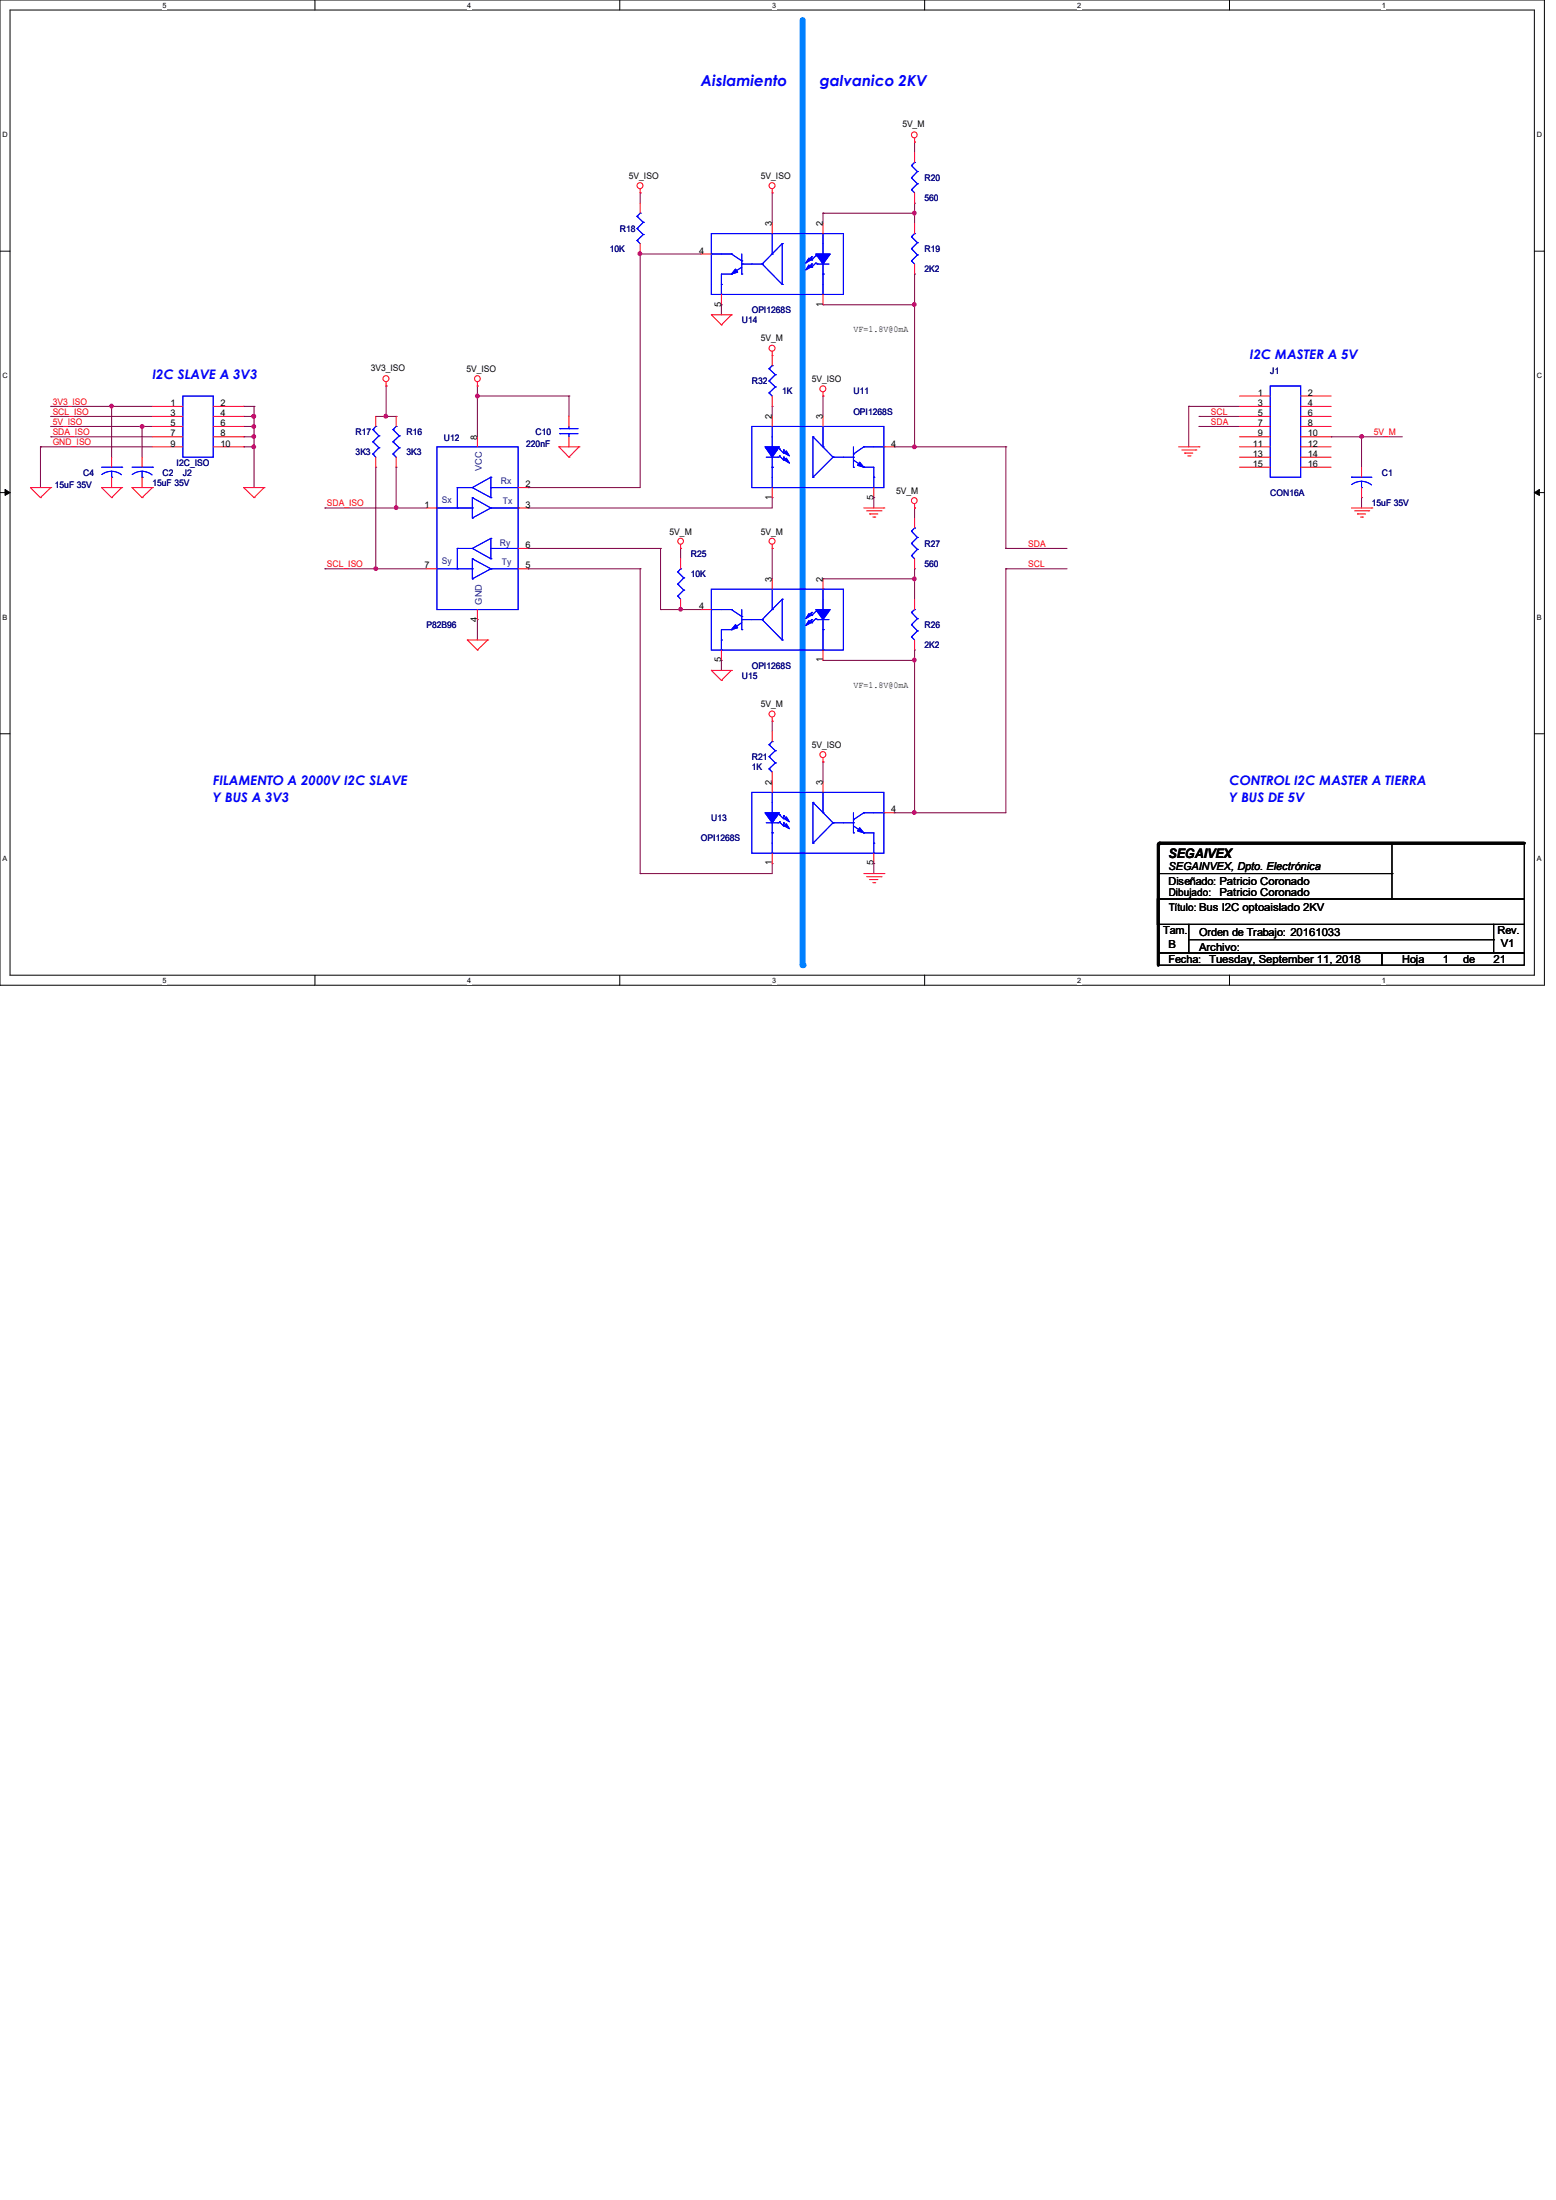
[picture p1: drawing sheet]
<svg xmlns="http://www.w3.org/2000/svg" width="210mm" height="297mm" viewBox="0 0 210 297" stroke-linecap="round" stroke-linejoin="round" font-family="sans-serif">
<path d="M0 0h208.4v133h-208.4zM1.4 1.4h205.7v130.3h-205.7z" fill="none" stroke="#000" stroke-width=".13"/>
<g fill="#fff">
<path d="M21.9 .1h.6v1.1h-.6z"/>
<path d="M21.9 131.8h.6v1.1h-.6z"/>
</g>
<path d="M42.5 0v1.4M42.5 131.7v1.3" fill="none" stroke="#000" stroke-width=".13"/>
<g fill="#fff">
<path d="M63.1 .1h.5v1.1h-.5z"/>
<path d="M63.1 131.8h.5v1.1h-.5z"/>
</g>
<path d="M83.7 0v1.4M83.7 131.7v1.3" fill="none" stroke="#000" stroke-width=".13"/>
<g fill="#fff">
<path d="M104.2 .1h.6v1.1h-.6z"/>
<path d="M104.2 131.8h.6v1.1h-.6z"/>
</g>
<path d="M124.8 0v1.4M124.8 131.7v1.3" fill="none" stroke="#000" stroke-width=".13"/>
<g fill="#fff">
<path d="M145.4 .1h.5v1.1h-.5z"/>
<path d="M145.4 131.8h.5v1.1h-.5z"/>
</g>
<path d="M165.9 0v1.4M165.9 131.7v1.3" fill="none" stroke="#000" stroke-width=".13"/>
<g fill="#fff">
<path d="M186.5 .1h.6v1.1h-.6z"/>
<path d="M186.5 131.8h.6v1.1h-.6z"/>
<path d="M.3 17.6h.8v1.1h-.8z"/>
<path d="M207.4 17.6h.8v1.1h-.8z"/>
<path d="M.3 50.2h.8v1.1h-.8z"/>
<path d="M207.4 50.2h.8v1.1h-.8z"/>
</g>
<path d="M0 33.9h1.4M207.1 33.9h1.3" fill="none" stroke="#000" stroke-width=".13"/>
<g fill="#fff">
<path d="M.3 82.8h.7v1.1h-.7z"/>
<path d="M207.4 82.8h.7v1.1h-.7z"/>
</g>
<path d="M0 66.5h1.4M207.1 66.5h1.3" fill="none" stroke="#000" stroke-width=".13"/>
<path d="M.7 66.1l.7 .4-.7 .4zM207.1 66.5l.7-.4v.8z" fill="#000" stroke="#000" stroke-width=".13"/>
<g fill="#fff">
<path d="M.3 115.3h.7v1.1h-.7z"/>
<path d="M207.4 115.3h.7v1.1h-.7z"/>
</g>
<g fill="none" stroke="#000" stroke-width=".13">
<path d="M0 99.1h1.4M207.1 99.1h1.3M156.3 113.8h49.4v7.6h-49.4zM156.3 117.9h31.6M187.9 117.9h.1M187.9 113.8v7.6M156.2 121.4h49.5v3.4h-49.5zM156.3 124.8h4.1v3.9h-4.1zM156.3 128.7h30.2v1.6h-30.2zM160.4 124.8h41.2v3.9h-41.2zM160.4 126.9h41.2M186.5 128.7h19.2v1.6h-19.2z"/>
<path d="M187.9 121.4h.1M201.6 124.8h4.1v3.9h-4.1zM201.6 126.9h.1"/>
</g>
<g fill="none" stroke="#800040" stroke-width=".13">
<path d="M123.4 19.2h.1M123.4 19.2v1.4M86.4 26h.1M86.4 34.3h.1M86.4 26v1.4M86.4 34.3v31.5h-15.1M86.4 34.3h8.2M104.2 26h.1M104.2 26v4.1M111.1 28.8h.1M111.1 28.8v1.3M111.1 28.8h12.3"/>
<path d="M123.4 28.8h.1M123.4 37h.1M123.4 27.4h.1M123.4 27.4v2.7M123.4 37v23.3M6.9 59h.1M6.9 56.2h.1M6.9 54.9h.1M6.9 57.6h.1M6.9 56.2h13.7M6.9 54.9h13.7M6.9 59h13.7"/>
<path d="M6.9 57.6h13.7M15.1 54.9h.1M15.1 54.9v6.8M19.2 57.6h.1M19.2 57.6v4.1M32.9 54.9h.1M32.9 56.2h.1M32.9 59h.1M32.9 57.6h.1M32.9 56.2h1.4M32.9 54.9h1.4M32.9 59h1.4"/>
<path d="M32.9 57.6h1.4M34.3 54.9h.1M34.3 59h.1M34.3 57.6h.1M34.3 56.2h.1M34.3 54.9v10.9M50.7 56.2h2.8M52.1 56.2h.1M52.1 52.1h.1M52.1 52.1v4.1M53.5 56.2h.1M64.4 53.5h.1"/>
<path d="M64.4 52.1h.1M64.4 52.1v6.9M64.4 53.5h12.4M76.8 53.5h.1M76.8 53.5v2.7M97.4 41.1h.1M97.4 41.1v1.4M104.2 54.9h.1M104.2 54.9v1.3M111.1 41.1h.1M111.1 53.5h.1M111.1 53.5v2.7"/>
<path d="M111.1 41.1h12.3M123.4 41.1h.1M160.4 54.9h.1M160.4 54.9h6.9M160.4 54.9v5.4M161.8 56.2h.1M161.8 57.6h.1M161.8 56.2h5.5M161.8 57.6h5.5M179.7 59h.1M179.7 59h9.6M183.8 59h.1"/>
<path d="M183.8 59v4.1M5.5 60.3h.1M5.5 60.3h15.1M5.5 60.3v5.5M32.9 60.3h.1M32.9 60.3h1.4M34.3 60.3h.1M43.9 68.6h.1M43.9 76.8h.1M43.9 68.6h13.7M43.9 76.8h13.7M50.7 63.1h.1"/>
<path d="M50.7 76.8h.1M50.7 63.1v13.7M53.5 63.1h.1M53.5 68.6h.1M53.5 63.1v5.5M71.3 68.6h.1M71.3 65.8h.1M71.3 76.8h.1M71.3 74h.1M71.3 76.8h15.1M71.3 74h17.9M86.4 76.8h.1"/>
<path d="M86.4 76.8v41.1M89.2 74h.1M89.2 74v8.3M91.9 74h.1M91.9 74v1.4M104.2 67.2h.1M104.2 74h.1M104.2 67.2v1.4h-32.9M104.2 74v4.1M111.1 78.1h.1M111.1 78.1h12.3M117.9 67.2h.1"/>
<path d="M117.9 67.2v1.4M120.7 60.3h.1M120.7 60.3h15.1M123.4 78.1h.1M123.4 76.8h.1M123.4 68.6h.1M123.4 60.3h.1M123.4 68.6v1.3M123.4 76.8v4.1M135.8 76.8h.1M135.8 60.3h.1M135.8 74h.1"/>
<path d="M135.8 76.8h8.2M135.8 76.8v32.9h-15.1M135.8 74h8.2M135.8 60.3v13.7M183.8 67.2h.1M183.8 67.2v1.4M64.4 83.7h.1M64.4 83.7v2.7M89.2 82.3h.1M89.2 82.3h5.4M91.9 82.3h.1M97.4 89.2h.1"/>
<path d="M97.4 89.2v1.3M104.2 97.4h.1M104.2 97.4v1.3M111.1 89.2h.1M111.1 89.2h12.3M123.4 89.2h.1M123.4 87.8h.1M123.4 87.8v21.9M86.4 117.9h.1M104.2 116.6h.1M104.2 116.6v1.3h-17.8M111.1 102.9h.1"/>
<path d="M111.1 102.9v2.7M117.9 116.6h.1M117.9 116.6v1.3M120.7 109.7h.1M123.4 109.7h.1"/>
</g>
<g fill="#f0f" stroke="#f0f" stroke-width=".13">
<circle cx="86.4" cy="34.2" r=".25"/>
<circle cx="123.4" cy="28.8" r=".25"/>
<circle cx="123.4" cy="60.3" r=".25"/>
<circle cx="123.4" cy="41.1" r=".25"/>
<circle cx="52.1" cy="56.2" r=".25"/>
<circle cx="50.7" cy="76.8" r=".25"/>
<circle cx="53.5" cy="68.5" r=".25"/>
<circle cx="123.4" cy="109.7" r=".25"/>
<circle cx="123.4" cy="89.1" r=".25"/>
<circle cx="34.2" cy="60.3" r=".25"/>
<circle cx="34.2" cy="56.2" r=".25"/>
<circle cx="34.2" cy="58.9" r=".25"/>
<circle cx="19.2" cy="57.6" r=".25"/>
<circle cx="64.4" cy="53.5" r=".25"/>
<circle cx="34.2" cy="57.6" r=".25"/>
<circle cx="183.8" cy="58.9" r=".25"/>
<circle cx="15" cy="54.8" r=".24"/>
<circle cx="123.4" cy="78.1" r=".25"/>
<circle cx="91.9" cy="82.3" r=".25"/>
</g>
<g fill="none" stroke="#f00" stroke-width=".13">
<path d="M123.4 19.2h.1M123.4 18.6v.6M86.4 26h.1M86.4 25.5v.5M104.2 26h.1M104.2 25.5v.5M52.1 52.1h.1M52.1 51.6v.5M64.4 52.1h.1M64.4 51.6v.5M96 42.5h.1M96 42.5h2.7"/>
<path d="M96 42.5l1.4 1.4M97.4 43.9h.1M98.7 42.5h.1M98.7 42.5l-1.3 1.4M104.2 48h.1M104.2 47.5v.5M111.1 53.5h.1M111.1 52.9v.6M4.1 65.8h.1M4.1 65.8h2.8M4.1 65.8l1.4 1.4M5.5 67.2h.1"/>
<path d="M6.9 65.8h.1M6.9 65.8l-1.4 1.4M13.7 65.8h.1M13.7 65.8h2.7M13.7 65.8l1.4 1.4M15.1 67.2h.1M16.4 65.8h.1M16.4 65.8l-1.3 1.4M17.8 65.8h.1M17.8 65.8h2.8M17.8 65.8l1.4 1.4M19.2 67.2h.1"/>
<path d="M20.6 65.8h.1M20.6 65.8l-1.4 1.4M32.9 65.8h.1M32.9 65.8h2.7M32.9 65.8l1.4 1.4M34.3 67.2h.1M35.6 65.8h.1M35.6 65.8l-1.3 1.4M75.4 60.3h.1M75.4 60.3h2.7M75.4 60.3l1.4 1.4M76.8 61.7h.1"/>
<path d="M78.1 60.3h.1M78.1 60.3l-1.3 1.4M91.9 74h.1M91.9 73.5v.5M104.2 74h.1M104.2 73.5v.5M116.6 68.6h2.7M117 69h1.9M117.4 69.4h.1M117.4 69.4h1.1M117.8 69.8h.3M118.1 69.8h.1"/>
<path d="M118.9 69h.1M119.3 68.6h.1M123.4 68.6h.1M123.4 68v.6M159.1 60.3h2.7M159.5 60.7h1.9M159.9 61.2h.1M159.9 61.2h1.1M160.3 61.6h.3M160.6 61.6h.1M161.4 60.7h.1M161.8 60.3h.1"/>
<path d="M182.4 68.6h2.8M182.8 69h1.9M183.2 69.4h.1M183.2 69.4h1.1M183.6 69.8h.3M183.9 69.8h.1M184.7 69h.1M185.2 68.6h.1M63.1 86.4h.1M63.1 86.4h2.7M63.1 86.4l1.3 1.4M64.4 87.8h.1"/>
<path d="M65.8 86.4h.1M65.8 86.4l-1.4 1.4M96 90.5h.1M96 90.5h2.7M96 90.5l1.4 1.4M97.4 91.9h.1M98.7 90.5h.1M98.7 90.5l-1.3 1.4M104.2 97.4h.1M104.2 96.8v.6M111.1 102.9h.1M111.1 102.3v.6"/>
<path d="M116.6 117.9h2.7M117 118.4h1.9M117.4 118.7h.1M117.4 118.7h1.1M117.8 119.2h.3M118.1 119.2h.1M118.9 118.4h.1M119.3 117.9h.1"/>
<circle cx="123.4" cy="18.2" r=".39"/>
<circle cx="86.4" cy="25.1" r=".4"/>
<circle cx="104.2" cy="25.1" r=".4"/>
<circle cx="52.1" cy="51.1" r=".4"/>
<circle cx="64.4" cy="51.1" r=".39"/>
<circle cx="104.2" cy="47" r=".4"/>
<circle cx="111.1" cy="52.5" r=".4"/>
<circle cx="91.9" cy="73.1" r=".39"/>
<circle cx="104.2" cy="73.1" r=".4"/>
<circle cx="123.4" cy="67.6" r=".39"/>
<circle cx="104.2" cy="96.4" r=".4"/>
<circle cx="111.1" cy="101.9" r=".4"/>
</g>
<path d="M156.3 114v16.3M156.5 113.8h49.2" fill="none" stroke="#000" stroke-width=".38"/>
<g fill="#000">
<circle cx="156.3" cy="114" r=".19"/>
<circle cx="156.5" cy="113.8" r=".19"/>
</g>
<path d="M108.3 2.7v127.6" fill="none" stroke="#0080ff" stroke-width=".8"/>
<circle cx="108.3" cy="130.3" r=".4" fill="#0080ff"/>
<g fill="#00f" stroke="#00f" stroke-width=".13">
<path d="M109.2 35.8l.2 .3-.6 .3z"/>
<path d="M109.2 34.8l.2 .3-.6 .4z"/>
<path d="M99.3 36.3l.3 .4-.9 .3z"/>
<path d="M109.2 83.8l.2 .3-.6 .4z"/>
<path d="M109.2 82.8l.2 .3-.6 .4z"/>
<path d="M99.3 84.3l.3 .5-.9 .2z"/>
<path d="M106.1 61.8l.5 .7-.7-.4z"/>
<path d="M106.1 60.9l.5 .7-.7-.4z"/>
<path d="M116 62.4l.6 .7-.9-.3z"/>
<path d="M106.1 111.2l.5 .7-.7-.4z"/>
<path d="M106.1 110.3l.5 .7-.7-.5z"/>
<path d="M116 111.8l.6 .6-.9-.2z"/>
<path d="M110.1 34.3h2l-1 1.3z" fill-rule="evenodd"/>
<path d="M110.1 34.3h2l-1 1.3z" fill-rule="evenodd"/>
<path d="M110.1 82.3h2l-1 1.4z" fill-rule="evenodd"/>
<path d="M110.1 82.3h2l-1 1.4z" fill-rule="evenodd"/>
<path d="M103.3 60.3h1.9l-1 1.4z" fill-rule="evenodd"/>
<path d="M103.3 60.3h1.9l-1 1.4z" fill-rule="evenodd"/>
<path d="M103.3 109.7h1.9l-1 1.4z" fill-rule="evenodd"/>
<path d="M103.3 109.7h1.9l-1 1.4z" fill-rule="evenodd"/>
</g>
<g fill="none" stroke="#00f" stroke-width=".13">
<path d="M86 32.5h.1M86 30.9h.1M86 29.2h.1M86 32.5l.4 .4M86 30.9l.8 .8M86 29.2l.8 .8M86.4 28.8h.1M86.4 28.8l-.4 .4M86.8 31.7h.1M86.8 30h.1M86.8 31.7l-.8 .8M86.8 30l-.8 .9"/>
<path d="M96 31.5h17.8v8.3h-17.8zM96 34.3h.1M96 34.3h2.7M97.4 38.4h.1M97.4 39.8h.1M98.7 37h.1M98.7 34.3h.1M98.7 34.3l1.4 .9M98.7 37h-1.3v2.8M100.1 37h.1M100.1 35.2h.1M100.1 35.6h.1"/>
<path d="M100.1 35.6h2.8M100.1 34.3v2.7M100.1 36.1l-1.4 .9M102.9 35.6h.1M102.9 35.6l2.7 2.8M104.2 34.3h.1M104.2 31.5v2.8M105.6 32.9h.1M105.6 38.4h.1M105.6 32.9l-2.7 2.7M105.6 32.9v5.5M109.6 36.1h.1"/>
<path d="M109.6 35.6h.1M109.6 35.1h.1M109.6 34.7h.1M109.6 34.7v.4M109.6 35.6v.5M109.6 35.6l-.6 .6M109.6 34.7l-.6 .5M110.1 35.5h.1M110.1 34.5h.1M110.1 35.5l-.5 .6M110.1 34.5l-.5 .6M110.3 35.6h.1"/>
<path d="M110.3 35.6h1.6M111.1 34.3h.1M111.1 37h.1M111.1 39.8h.1M111.1 31.5h.1M111.1 31.5v2.8M111.1 35.6v4.2M123 35.2h.1M123 33.6h.1M123 32h.1M123 25.6h.1M123 24h.1"/>
<path d="M123 22.4h.1M123 35.2l.4 .4M123 33.6l.8 .8M123 32l.8 .8M123 25.6l.4 .4M123 24l.8 .8M123 22.4l.8 .8M123.4 31.5h.1M123.4 21.9h.1M123.4 31.5l-.4 .5M123.4 21.9l-.4 .5M123.8 34.4h.1"/>
<path d="M123.8 32.8h.1M123.8 24.8h.1M123.8 23.2h.1M123.8 34.4l-.8 .8M123.8 32.8l-.8 .8M123.8 24.8l-.8 .8M123.8 23.2l-.8 .8M24.7 53.5h4.1v8.2h-4.1zM50.3 59.6h.1M50.3 58h.1M50.3 59.6l.8 .9M50.3 58l.8 .8"/>
<path d="M50.7 57.6h.1M50.7 57.6l-.4 .4M51.1 58.8h.1M51.1 58.8l-.8 .8M53 59.6h.1M53 58h.1M53 58l.9 .8M53 59.6l.9 .9M53.5 57.6h.1M53.5 57.6l-.5 .4M53.9 58.8h.1M53.9 58.8l-.9 .8"/>
<path d="M75.6 58.5h.1M75.6 57.9h.1M75.6 58.5h2.4M75.6 57.9h2.4M76.8 57.9h.1M76.8 58.5h.1M76.8 57.6v.3M76.8 58.5v.5M101.5 57.6h17.8v8.2h-17.8zM103.8 53h.1M103.8 51.4h.1M103.8 49.8h.1"/>
<path d="M103.8 53l.4 .5M103.8 51.4l.8 .8M103.8 49.8l.8 .8M104.2 49.4h.1M104.2 57.6h.1M104.2 57.6v2.7M104.2 49.4l-.4 .4M104.6 52.2h.1M104.6 50.6h.1M104.6 52.2l-.8 .8M104.6 50.6l-.8 .8M109.7 59h.1"/>
<path d="M109.7 59l2.7 2.7M109.7 59v5.4M111.1 57.6v2.7M171.4 52.1h4.2v12.3h-4.2zM13.7 63.1h2.7M15.1 64.4h.1M15.1 63.6a2.18 2.18 0 0 1 1.3 .5M15.1 63.6h-.1a2.17 2.17 0 0 0-1.3 .5M15.1 63.6v.8M16.4 63.1h.1M17.8 63.1h2.8M19.2 64.4h.1"/>
<path d="M19.2 63.6a2.17 2.17 0 0 1 1.3 .5M19.2 63.6a2.17 2.17 0 0 0-1.4 .5M19.2 63.6v.8M20.6 63.1h.1M50.3 61.3h.1M50.3 61.3l.4 .4M51.1 60.5h.1M51.1 60.5l-.8 .8M53 61.3h.1M53 61.3l.5 .4M53.9 60.5h.1M53.9 60.5l-.9 .8"/>
<path d="M59 60.3h10.9v22h-10.9zM59 68.6h.1M59 68.6h4.8M59 76.8h4.8M61.7 65.8h.1M61.7 68.6h.1M61.7 74h.1M61.7 76.8h.1M61.7 65.8h2.1M61.7 65.8v2.8M61.7 74v2.8M61.7 74h2.1"/>
<path d="M63.8 65.8h.1M63.8 69.9h.1M63.8 67.2h.1M63.8 75.4h.1M63.8 78.1h.1M63.8 74h.1M63.8 68.6h.1M63.8 76.8h.1M63.8 65.8l2.5 1.4M63.8 67.2v2.7M63.8 75.4v2.7M63.8 67.2l2.5 1.4"/>
<path d="M63.8 75.4l2.5 1.4M63.8 74l2.5 1.4M66.3 67.2h.1M66.3 64.4h.1M66.3 68.6h.1M66.3 76.8h.1M66.3 72.7h.1M66.3 75.4h.1M66.3 65.8h.1M66.3 74h.1M66.3 64.4v2.8M66.3 72.7v2.7"/>
<path d="M66.3 64.4l-2.5 1.4M66.3 68.6l-2.5 1.3M66.3 76.8l-2.5 1.3M66.3 72.7l-2.5 1.3M66.3 65.8h3.6M66.3 68.6h3.6M66.3 76.8h3.6M66.3 74h3.6M69.9 68.6h.1M91.5 78.9h.1M91.5 77.2h.1M91.5 78.9l.8 .8"/>
<path d="M91.5 77.2l.8 .8M91.9 76.8h.1M91.9 76.8l-.4 .4M92.3 79.7h.1M92.3 78h.1M92.3 79.7l-.8 .8M92.3 78l-.8 .9M96 79.5h17.8v8.3h-17.8zM103.4 61.7h1.6M104.2 60.3h.1M104.2 63.1h.1M104.2 65.8h.1"/>
<path d="M104.2 61.7v4.1M104.2 79.5v2.8M105 61.7h.1M105.2 61.6h.1M105.2 60.6h.1M105.2 61.6l.5 .5M105.2 60.6l.5 .6M105.7 62.1h.1M105.7 61.7h.1M105.7 61.2h.1M105.7 60.7h.1M105.7 60.7v.5"/>
<path d="M105.7 61.7v.4M105.7 61.7l.6 .6M105.7 60.7l.6 .6M109.7 64.4h.1M111.1 79.5h.1M111.1 60.3h.1M111.1 79.5v2.8M112.4 61.7h.1M112.4 61.7h2.8M112.4 61.7l-2.7 2.7M115.2 63.1h.1M115.2 61.3h.1"/>
<path d="M115.2 61.7h.1M115.2 60.3v2.8M115.2 62.1l1.4 1M116.6 63.1h.1M116.6 60.3h.1M116.6 63.1h1.3v2.7M116.6 60.3l-1.4 1M116.6 60.3h2.7M117.9 64.4h.1M117.9 65.8h.1M119.3 60.3h.1M123 75h.1"/>
<path d="M123 73.4h.1M123 71.7h.1M123 75l.4 .4M123 73.4l.8 .8M123 71.7l.8 .9M123.4 71.3h.1M123.4 71.3l-.4 .4M123.8 74.2h.1M123.8 72.6h.1M123.8 74.2l-.8 .8M123.8 72.6l-.8 .8M182.4 64.4h.1"/>
<path d="M182.4 64.4h2.8M183.8 65.8h.1M183.8 65h-.1a2.17 2.17 0 0 0-1.3 .4M183.8 65a2.17 2.17 0 0 1 1.3 .5M183.8 65v.8M91.5 80.5h.1M91.5 80.5l.4 .4M96 82.3h.1M96 82.3h2.7M97.4 86.4h.1M97.4 87.8h.1M98.7 85h.1"/>
<path d="M98.7 82.3h.1M98.7 85h-1.3v2.8M98.7 82.3l1.4 .9M100.1 85h.1M100.1 83.2h.1M100.1 83.7h.1M100.1 82.3v2.7M100.1 83.7h2.8M100.1 84.1l-1.4 .9M102.9 83.7h.1M102.9 83.7l2.7 2.7M104.2 82.3h.1"/>
<path d="M105.6 80.9h.1M105.6 86.4h.1M105.6 80.9v5.5M105.6 80.9l-2.7 2.8M109.6 84.1h.1M109.6 83.7h.1M109.6 83.1h.1M109.6 82.7h.1M109.6 82.7v.4M109.6 83.7v.4M109.6 83.7l-.6 .5M109.6 82.7l-.6 .5"/>
<path d="M110.1 83.5h.1M110.1 82.5h.1M110.1 83.5l-.5 .6M110.1 82.5l-.5 .6M110.3 83.7h.1M110.3 83.7h1.6M111.1 82.3h.1M111.1 85h.1M111.1 87.8h.1M111.1 83.7v4.1M123 86h.1M123 84.3h.1"/>
<path d="M123 82.7h.1M123 86l.4 .4M123 84.3l.8 .9M123 82.7l.8 .8M123.4 82.3h.1M123.4 82.3l-.4 .4M123.8 85.2h.1M123.8 83.5h.1M123.8 85.2l-.8 .8M123.8 83.5l-.8 .8M101.5 107h17.8v8.2h-17.8zM103.4 111.1h1.6"/>
<path d="M103.8 103.8h.1M103.8 102.2h.1M103.8 100.5h.1M103.8 103.8l.4 .4M103.8 102.2l.8 .8M103.8 100.5l.8 .8M104.2 109.7h.1M104.2 112.4h.1M104.2 115.2h.1M104.2 107h.1M104.2 100.1h.1M104.2 107v2.7"/>
<path d="M104.2 111.1v4.1M104.2 100.1l-.4 .4M104.6 103h.1M104.6 101.3h.1M104.6 103l-.8 .8M104.6 101.3l-.8 .9M105 111.1h.1M105.2 111h.1M105.2 110h.1M105.2 111l.5 .5M105.2 110l.5 .5M105.7 111.5h.1"/>
<path d="M105.7 111.1h.1M105.7 110.5h.1M105.7 110.1h.1M105.7 110.1v.4M105.7 111.1v.4M105.7 111.1l.6 .5M105.7 110.1l.6 .6M109.7 108.3h.1M109.7 113.8h.1M109.7 108.3v5.5M109.7 108.3l2.7 2.8M111.1 109.7h.1"/>
<path d="M111.1 107v2.7M112.4 111.1h.1M112.4 111.1h2.8M112.4 111.1l-2.7 2.7M115.2 112.4h.1M115.2 110.7h.1M115.2 111.1h.1M115.2 109.7v2.7M115.2 111.5l1.4 .9M116.6 112.4h.1M116.6 109.7h.1M116.6 112.4h1.3v2.8"/>
<path d="M116.6 109.7l-1.4 1M116.6 109.7h2.7M117.9 113.8h.1M117.9 115.2h.1M119.3 109.7h.1"/>
</g>
<g fill="none" stroke="#f00" stroke-width=".13">
<path d="M86.4 27.4v1.4M86.4 32.9v1.4M94.6 34.3h1.4M97.4 39.8v1.3M104.2 30.1v1.4M111.1 30.1v1.4M111.1 39.8v1.3M123.4 20.6v1.3M123.4 26v1.4M123.4 30.1v1.4M123.4 35.6v1.4M20.6 54.9h4.1"/>
<path d="M20.6 56.2h4.1M20.6 57.6h4.1M20.6 59h4.1M28.8 54.9h4.1M28.8 56.2h4.1M28.8 57.6h4.1M28.8 59h4.1M50.7 56.2v1.4M53.5 56.2v1.4M64.4 59v1.3M76.8 56.2v1.4M76.8 59v1.3"/>
<path d="M104.2 48v1.4M104.2 53.5v1.4M104.2 56.2v1.4M111.1 56.2v1.4M167.3 54.9h4.1M167.3 56.2h4.1M167.3 57.6h4.1M167.3 59h4.1M167.3 53.5h4.1M175.6 54.9h4.1M175.6 56.2h4.1M175.6 57.6h4.1"/>
<path d="M175.6 59h4.1M175.6 53.5h4.1M15.1 61.7v1.4M15.1 64.4v1.4M19.2 61.7v1.4M19.2 64.4v1.4M20.6 60.3h4.1M28.8 60.3h4.1M50.7 61.7v1.4M53.5 61.7v1.4M57.6 68.6h1.4M57.6 76.8h1.4"/>
<path d="M69.9 68.6h1.4M69.9 65.8h1.4M69.9 76.8h1.4M69.9 74h1.4M91.9 75.4v1.4M104.2 65.8v1.4M104.2 78.1v1.4M111.1 78.1v1.4M117.9 65.8v1.4M119.3 60.3h1.4M123.4 69.9v1.4M123.4 75.4v1.4"/>
<path d="M167.3 60.3h4.1M167.3 61.7h4.1M167.3 63.1h4.1M175.6 60.3h4.1M175.6 61.7h4.1M175.6 63.1h4.1M183.8 63.1v1.3M183.8 65.8v1.4M64.4 82.3v1.4M91.9 80.9v1.4M94.6 82.3h1.4M97.4 87.8v1.4"/>
<path d="M104.2 98.7v1.4M111.1 87.8v1.4M123.4 80.9v1.4M123.4 86.4v1.4M104.2 104.2v2.8M104.2 115.2v1.4M111.1 105.6v1.4M117.9 115.2v1.4M119.3 109.7h1.4"/>
</g>
<g fill="#f0f" stroke="#f0f" stroke-width=".13">
<circle cx="86.4" cy="34.2" r=".25"/>
<circle cx="123.4" cy="28.8" r=".25"/>
<circle cx="123.4" cy="60.3" r=".25"/>
<circle cx="123.4" cy="41.1" r=".25"/>
<circle cx="52.1" cy="56.2" r=".25"/>
<circle cx="50.7" cy="76.8" r=".25"/>
<circle cx="53.5" cy="68.5" r=".25"/>
<circle cx="123.4" cy="109.7" r=".25"/>
<circle cx="123.4" cy="89.1" r=".25"/>
<circle cx="34.2" cy="60.3" r=".25"/>
<circle cx="34.2" cy="56.2" r=".25"/>
<circle cx="34.2" cy="58.9" r=".25"/>
<circle cx="19.2" cy="57.6" r=".25"/>
<circle cx="64.4" cy="53.5" r=".25"/>
<circle cx="34.2" cy="57.6" r=".25"/>
<circle cx="183.8" cy="58.9" r=".25"/>
<circle cx="15" cy="54.8" r=".24"/>
<circle cx="123.4" cy="78.1" r=".25"/>
<circle cx="91.9" cy="82.3" r=".25"/>
</g>
<g font-size="2" fill="#00f">
<text x="94.6" y="11.6">Aislamiento</text>
<text x="110.7" y="11.6">galvanico 2KV</text>
</g>
<g font-size="1.8" fill="#00f">
<text x="20.6" y="51.2">I2C SLAVE A 3V3</text>
<text x="168.7" y="48.4">I2C MASTER A 5V</text>
<text x="28.8" y="106">FILAMENTO A 2000V I2C SLAVE</text>
<text x="165.9" y="106">CONTROL I2C MASTER A TIERRA</text>
<text x="28.8" y="108.2">Y BUS A 3V3</text>
<text x="165.9" y="108.2">Y BUS DE 5V</text>
</g>
<text font-size="1.8" x="157.7" y="115.9">SEGAIVEX</text>
<g font-size="1.5">
<text x="157.7" y="119.4">Diseñado: Patricio Coronado</text>
<text x="157.7" y="117.4">SEGAINVEX, Dpto. Electrónica</text>
<text x="164.6" y="120.9">Patricio Coronado</text>
<text x="157" y="126.2">Tam.</text>
<text x="157.7" y="127.9">B</text>
<text x="157.7" y="130">Fecha:</text>
<text x="161.8" y="128.4">Archivo:</text>
<text x="161.8" y="126.4">Orden de Trabajo: 20161033</text>
<text x="163.2" y="130">Tuesday, September 11, 2018</text>
<text x="189.3" y="130">Hoja</text>
<text x="194.7" y="130">1</text>
<text x="197.5" y="130">de</text>
<text x="201.6" y="130">21</text>
<text x="202.1" y="126.2">Rev.</text>
<text x="202.6" y="127.8">V1</text>
</g>
<g font-size="1.4">
<text x="157.7" y="123">Título: Bus I2C optoaislado 2KV</text>
<text x="157.7" y="120.9">Dibujado:</text>
</g>
<g font-size="1.2">
<text x="121.8" y="17.2">5V_M</text>
<text x="84.9" y="24.2">5V_ISO</text>
<text x="102.7" y="24.2">5V_ISO</text>
<text x="94.4" y="34.2">4</text>
<text x="104.2" y="30.6" transform="rotate(-90 104.2 30.6)">3</text>
<text x="111" y="30.6" transform="rotate(-90 111 30.6)">2</text>
<text x="97.3" y="41.4" transform="rotate(-90 97.3 41.4)">5</text>
<text x="111" y="41.4" transform="rotate(-90 111 41.4)">1</text>
<text x="102.7" y="46.1">5V_M</text>
<text x="115.2" y="44.9">VF=1.8V@0mA</text>
<text x="50" y="50.1">3V3_ISO</text>
<text x="62.9" y="50.2">5V_ISO</text>
<text x="109.6" y="51.6">5V_ISO</text>
<text x="169.8" y="53.4">1</text>
<text x="176.5" y="53.4">2</text>
<text x="23" y="54.8">1</text>
<text x="23" y="56.2">3</text>
<text x="23" y="57.5">5</text>
<text x="23" y="58.9">7</text>
<text x="29.8" y="54.8">2</text>
<text x="29.8" y="56.2">4</text>
<text x="29.8" y="57.5">6</text>
<text x="29.8" y="58.9">8</text>
<text x="64.4" y="59.3" transform="rotate(-90 64.4 59.3)">8</text>
<text x="104.2" y="56.6" transform="rotate(-90 104.2 56.6)">2</text>
<text x="111" y="56.6" transform="rotate(-90 111 56.6)">3</text>
<text x="169.8" y="54.8">3</text>
<text x="169.8" y="56.2">5</text>
<text x="169.8" y="57.5">7</text>
<text x="169.8" y="58.9">9</text>
<text x="176.5" y="54.8">4</text>
<text x="176.5" y="56.2">6</text>
<text x="176.5" y="57.5">8</text>
<text x="176.5" y="58.9">10</text>
<text x="23" y="60.3">9</text>
<text x="29.8" y="60.3">10</text>
<text x="70.9" y="65.8">2</text>
<text x="120.3" y="60.3">4</text>
<text x="169.1" y="60.3">11</text>
<text x="169.1" y="61.7">13</text>
<text x="169.1" y="63">15</text>
<text x="176.5" y="60.3">12</text>
<text x="176.5" y="61.7">14</text>
<text x="176.5" y="63">16</text>
<text x="57.3" y="68.5">1</text>
<text x="70.9" y="68.5">3</text>
<text x="104.2" y="67.5" transform="rotate(-90 104.2 67.5)">1</text>
<text x="117.9" y="67.5" transform="rotate(-90 117.9 67.5)">5</text>
<text x="120.9" y="66.7">5V_M</text>
<text x="57.3" y="76.7">7</text>
<text x="70.9" y="76.7">5</text>
<text x="70.9" y="74">6</text>
<text x="90.4" y="72.2">5V_M</text>
<text x="102.7" y="72.2">5V_M</text>
<text x="64.4" y="83.9" transform="rotate(-90 64.4 83.9)">4</text>
<text x="94.4" y="82.3">4</text>
<text x="104.2" y="78.6" transform="rotate(-90 104.2 78.6)">3</text>
<text x="111" y="78.6" transform="rotate(-90 111 78.6)">2</text>
<text x="97.3" y="89.4" transform="rotate(-90 97.3 89.4)">5</text>
<text x="111" y="89.4" transform="rotate(-90 111 89.4)">1</text>
<text x="102.7" y="95.5">5V_M</text>
<text x="115.2" y="92.9">VF=1.8V@0mA</text>
<text x="109.6" y="101">5V_ISO</text>
<text x="104.2" y="106" transform="rotate(-90 104.2 106)">2</text>
<text x="111" y="106" transform="rotate(-90 111 106)">3</text>
<text x="120.3" y="109.7">4</text>
<text x="104.2" y="116.8" transform="rotate(-90 104.2 116.8)">1</text>
<text x="117.9" y="116.8" transform="rotate(-90 117.9 116.8)">5</text>
</g>
<g font-size="1.2" fill="#000080">
<text x="124.8" y="24.4">R20</text>
<text x="124.8" y="27.2">560</text>
<text x="82.3" y="34">10K</text>
<text x="83.6" y="31.3">R18</text>
<text x="124.8" y="34">R19</text>
<text x="124.8" y="36.8">2K2</text>
<text x="100.1" y="43.6">U14</text>
<text x="101.5" y="42.3">OPI1268S</text>
<text x="101.5" y="51.9">R32</text>
<text x="105.6" y="53.3">1K</text>
<text x="115.2" y="53.3">U11</text>
<text x="171.4" y="50.5">J1</text>
<text x="48" y="58.7">R17</text>
<text x="54.9" y="58.7">R16</text>
<text x="59.9" y="59.6">U12</text>
<text x="72.3" y="58.7">C10</text>
<text x="115.2" y="56">OPI1268S</text>
<text x="7.4" y="65.9">15uF 35V</text>
<text x="11.2" y="64.2">C4</text>
<text x="20.6" y="65.6">15uF 35V</text>
<text x="21.9" y="64.2">C2</text>
<text x="23.8" y="62.9">I2C_ISO</text>
<text x="24.7" y="64.2">J2</text>
<text x="48" y="61.5">3K3</text>
<text x="54.9" y="61.5">3K3</text>
<text x="71" y="60.4">220nF</text>
<text x="186.5" y="64.2">C1</text>
<text x="171.4" y="67">CON16A</text>
<text x="185.2" y="68.3">15uF 35V</text>
<text x="93.3" y="75.2">R25</text>
<text x="93.3" y="77.9">10K</text>
<text x="124.8" y="73.8">R27</text>
<text x="124.8" y="76.6">560</text>
<text x="57.6" y="84.8">P82B96</text>
<text x="124.8" y="84.8">R26</text>
<text x="124.8" y="87.5">2K2</text>
<text x="100.1" y="91.7">U15</text>
<text x="101.5" y="90.3">OPI1268S</text>
<text x="101.5" y="102.6">R21</text>
<text x="101.5" y="104">1K</text>
<text x="94.6" y="113.6">OPI1268S</text>
<text x="96" y="110.9">U13</text>
</g>
<g font-size="1.2" fill="#f00">
<text x="7.1" y="58.7">SDA_ISO</text>
<text x="7.1" y="56">SCL_ISO</text>
<text x="7.1" y="54.6">3V3_ISO</text>
<text x="7.1" y="57.3">5V_ISO</text>
<text x="163.4" y="56">SCL</text>
<text x="163.4" y="57.3">SDA</text>
<text x="185.4" y="58.7">5V_M</text>
<text x="7.1" y="60.1">GND_ISO</text>
<text x="44.1" y="68.3">SDA_ISO</text>
<text x="44.1" y="76.5">SCL_ISO</text>
<text x="138.8" y="76.5">SCL</text>
<text x="138.8" y="73.8">SDA</text>
</g>
<g font-size="1.2" fill="#004080">
<text x="65" y="63.6" transform="rotate(-90 65 63.6)">VCC</text>
<text x="67.6" y="65.3">Rx</text>
<text x="59.6" y="67.9">Sx</text>
<text x="67.9" y="68.1">Tx</text>
<text x="59.6" y="76.2">Sy</text>
<text x="67.5" y="73.7">Ry</text>
<text x="67.7" y="76.3">Ty</text>
<text x="65" y="81.6" transform="rotate(-90 65 81.6)">GND</text>
</g>
<g font-size="1">
<text x="21.9" y="1">5</text>
<text x="63.1" y="1">4</text>
<text x="104.2" y="1">3</text>
<text x="145.4" y="1">2</text>
<text x="186.5" y="1">1</text>
<text x=".3" y="18.5">D</text>
<text x="207.4" y="18.5">D</text>
<text x=".3" y="51.1">C</text>
<text x="207.4" y="51.1">C</text>
<text x=".3" y="83.7">B</text>
<text x="207.4" y="83.7">B</text>
<text x=".3" y="116.2">A</text>
<text x="207.4" y="116.2">A</text>
<text x="21.9" y="132.7">5</text>
<text x="63.1" y="132.7">4</text>
<text x="104.2" y="132.7">3</text>
<text x="145.4" y="132.7">2</text>
<text x="186.5" y="132.7">1</text>
</g>
</svg>
